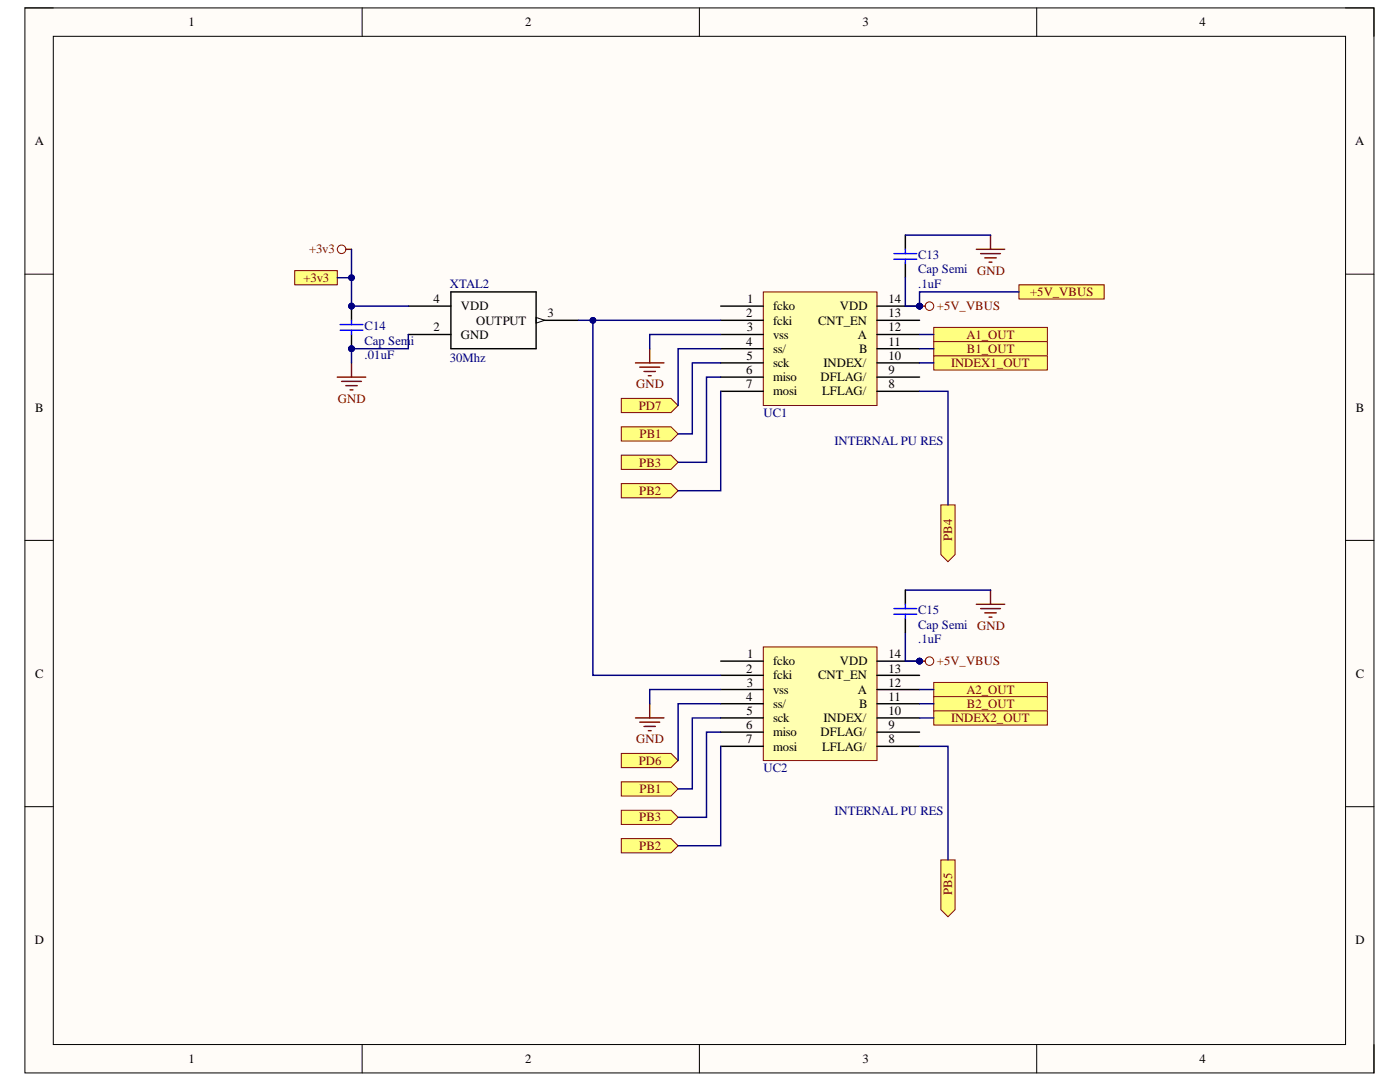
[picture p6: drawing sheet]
<svg xmlns="http://www.w3.org/2000/svg" width="279mm" height="216mm" viewBox="0 0 279 216" stroke-linecap="round" stroke-linejoin="round" font-family="sans-serif">
<path d="M5 1.6h269.2v212.5h-269.2z" fill-rule="evenodd" fill="#fffcf8"/>
<path d="M5 1.6h269.2v212.5h-269.2z" fill="none" stroke="#000" stroke-width=".2"/>
<path d="M10.6 7.2h257.9v201.2h-257.9z" fill-rule="evenodd" fill="#fffcf8"/>
<g fill="none" stroke="#000" stroke-width=".2">
<path d="M5 1.6h5.6M10.6 7.2h257.9v201.2h-257.9zM72.3 1.6v5.6M139.6 1.6v5.6M206.9 1.6v5.6M268.5 1.6h5.7v5.6M5 54.7h5.6M268.5 54.7h5.7M5 107.8h5.6M268.5 107.8h5.7M5 161h5.6M268.5 161h5.7"/>
<path d="M72.3 208.4v5.7M139.6 208.4v5.7M206.9 208.4v5.7M274.2 208.4v5.7"/>
</g>
<circle cx="183.5" cy="61.1" r=".57" fill="#000080"/>
<circle cx="183.5" cy="61.1" r=".57" fill="none" stroke="#000080" stroke-width=".2"/>
<path d="M152.3 58.2h22.7v22.7h-22.7z" fill-rule="evenodd" fill="#ffffb0"/>
<path d="M152.3 58.2h22.7v22.7h-22.7z" fill="none" stroke="#800000" stroke-width=".2"/>
<g fill="none" stroke="#000" stroke-width=".29">
<path d="M143.8 61.1h8.5M143.8 63.9h8.5M143.8 66.7h8.5M143.8 69.6h8.5M143.8 72.4h8.5M143.8 75.2h8.5M143.8 78.1h8.5M175 61.1h8.5M175 63.9h8.5M175 66.7h8.5M175 69.6h8.5M175 72.4h8.5"/>
<path d="M175 75.2h8.5M175 78.1h8.5"/>
</g>
<circle cx="183.5" cy="61.1" r=".57" fill="#000080"/>
<circle cx="183.5" cy="61.1" r=".57" fill="none" stroke="#000080" stroke-width=".2"/>
<path d="M67.3 75.2h5.7M68.2 76.1h3.9M69 76.9h2.3M69.9 77.8h.5M70.2 72.4v2.8" fill="none" stroke="#800000" stroke-width=".29"/>
<path d="M58.8 54h8.5v2.8h-8.5z" fill-rule="evenodd" fill="#ffff80"/>
<path d="M58.8 54h8.5v2.8h-8.5z" fill="none" stroke="#800000" stroke-width=".2"/>
<path d="M124 85.2h9.9l1.4 1.4-1.4 1.4h-9.9z" fill-rule="evenodd" fill="#ffff80"/>
<path d="M124 85.2h9.9l1.4 1.4-1.4 1.4h-9.9z" fill="none" stroke="#800000" stroke-width=".2"/>
<path d="M124 90.8h9.9l1.4 1.4-1.4 1.5h-9.9z" fill-rule="evenodd" fill="#ffff80"/>
<path d="M124 90.8h9.9l1.4 1.4-1.4 1.5h-9.9z" fill="none" stroke="#800000" stroke-width=".2"/>
<path d="M124 96.5h9.9l1.4 1.4-1.4 1.4h-9.9z" fill-rule="evenodd" fill="#ffff80"/>
<path d="M124 96.5h9.9l1.4 1.4-1.4 1.4h-9.9z" fill="none" stroke="#800000" stroke-width=".2"/>
<path d="M124 79.5h9.9l1.4 1.4-1.4 1.4h-9.9z" fill-rule="evenodd" fill="#ffff80"/>
<g fill="none" stroke="#800000" stroke-width=".2">
<path d="M124 79.5h9.9l1.4 1.4-1.4 1.4h-9.9z"/>
<circle cx="68.2" cy="49.7" r=".85"/>
<circle cx="185.5" cy="61.1" r=".85"/>
</g>
<path d="M69 49.7h1.2M183.5 61.1h1.1" fill="none" stroke="#800000" stroke-width=".29"/>
<circle cx="183.5" cy="61.1" r=".57" fill="#000080"/>
<circle cx="183.5" cy="61.1" r=".57" fill="none" stroke="#000080" stroke-width=".2"/>
<path d="M126.8 72.4h5.7M127.7 73.3h4M128.5 74.1h2.3M129.4 75h.5M129.7 69.6v2.8" fill="none" stroke="#800000" stroke-width=".29"/>
<path d="M124 156h9.9l1.4 1.4-1.4 1.4h-9.9z" fill-rule="evenodd" fill="#ffff80"/>
<path d="M124 156h9.9l1.4 1.4-1.4 1.4h-9.9z" fill="none" stroke="#800000" stroke-width=".2"/>
<path d="M124 161.7h9.9l1.4 1.4-1.4 1.4h-9.9z" fill-rule="evenodd" fill="#ffff80"/>
<path d="M124 161.7h9.9l1.4 1.4-1.4 1.4h-9.9z" fill="none" stroke="#800000" stroke-width=".2"/>
<path d="M124 167.3h9.9l1.4 1.5-1.4 1.4h-9.9z" fill-rule="evenodd" fill="#ffff80"/>
<path d="M124 167.3h9.9l1.4 1.5-1.4 1.4h-9.9z" fill="none" stroke="#800000" stroke-width=".2"/>
<path d="M126.8 143.3h5.7M127.7 144.1h4M128.5 144.9h2.3M129.4 145.8h.5M129.7 140.4v2.9" fill="none" stroke="#800000" stroke-width=".29"/>
<circle cx="183.5" cy="131.9" r=".57" fill="#000080"/>
<circle cx="183.5" cy="131.9" r=".57" fill="none" stroke="#000080" stroke-width=".2"/>
<path d="M152.3 129.1h22.7v22.7h-22.7z" fill-rule="evenodd" fill="#ffffb0"/>
<path d="M152.3 129.1h22.7v22.7h-22.7z" fill="none" stroke="#800000" stroke-width=".2"/>
<g fill="none" stroke="#000" stroke-width=".29">
<path d="M143.8 131.9h8.5M143.8 134.8h8.5M143.8 137.6h8.5M175 131.9h8.5M175 134.8h8.5M175 137.6h8.5M143.8 140.4h8.5M143.8 143.3h8.5M143.8 146.1h8.5M143.8 148.9h8.5M175 143.3h8.5M175 146.1h8.5"/>
<path d="M175 148.9h8.5M175 140.4h8.5"/>
</g>
<circle cx="183.5" cy="131.9" r=".57" fill="#000080"/>
<circle cx="183.5" cy="131.9" r=".57" fill="none" stroke="#000080" stroke-width=".2"/>
<circle cx="185.5" cy="131.9" r=".85" fill="none" stroke="#800000" stroke-width=".2"/>
<path d="M183.5 131.9h1.1" fill="none" stroke="#800000" stroke-width=".29"/>
<circle cx="183.5" cy="131.9" r=".57" fill="#000080"/>
<circle cx="183.5" cy="131.9" r=".57" fill="none" stroke="#000080" stroke-width=".2"/>
<path d="M124 150.3h9.9l1.4 1.5-1.4 1.4h-9.9z" fill-rule="evenodd" fill="#ffff80"/>
<path d="M124 150.3h9.9l1.4 1.5-1.4 1.4h-9.9z" fill="none" stroke="#800000" stroke-width=".2"/>
<path d="M81.5 61.1h8.5M81.5 66.7h8.5M107 63.9h8.5" fill="none" stroke="#000" stroke-width=".29"/>
<path d="M107 63.3l1.7 .6-1.7 .6z" fill="#f8fcff"/>
<path d="M107 63.3l1.7 .6-1.7 .6z" fill="none" stroke="#000" stroke-width=".2"/>
<path d="M90 58.2h17v11.4h-17z" fill="none" stroke="#000" stroke-width=".29"/>
<path d="M187.8 100.7h2.8v10l-1.4 1.4-1.4-1.4z" fill-rule="evenodd" fill="#ffff80"/>
<path d="M187.8 100.7h2.8v10l-1.4 1.4-1.4-1.4z" fill="none" stroke="#800000" stroke-width=".2"/>
<path d="M187.8 171.6h2.8v9.9l-1.4 1.4-1.4-1.4z" fill-rule="evenodd" fill="#ffff80"/>
<path d="M187.8 171.6h2.8v9.9l-1.4 1.4-1.4-1.4z" fill="none" stroke="#800000" stroke-width=".2"/>
<path d="M194.9 49.7h5.6M195.7 50.6h4M196.5 51.4h2.3M197.4 52.3h.6M197.7 46.9v2.8M197.7 117.7v2.9M194.9 120.6h5.6M195.7 121.4h4M196.5 122.3h2.3M197.4 123.1h.6" fill="none" stroke="#800000" stroke-width=".29"/>
<path d="M203.4 56.8h17v2.9h-17z" fill-rule="evenodd" fill="#ffff80"/>
<path d="M203.4 56.8h17v2.9h-17z" fill="none" stroke="#800000" stroke-width=".2"/>
<path d="M186.4 65.3h22.6v2.9h-22.6z" fill-rule="evenodd" fill="#ffff80"/>
<path d="M186.4 65.3h22.6v2.9h-22.6z" fill="none" stroke="#800000" stroke-width=".2"/>
<path d="M186.4 68.2h22.6v2.8h-22.6z" fill-rule="evenodd" fill="#ffff80"/>
<path d="M186.4 68.2h22.6v2.8h-22.6z" fill="none" stroke="#800000" stroke-width=".2"/>
<path d="M186.4 71h22.6v2.8h-22.6z" fill-rule="evenodd" fill="#ffff80"/>
<path d="M186.4 71h22.6v2.8h-22.6z" fill="none" stroke="#800000" stroke-width=".2"/>
<path d="M186.4 136.2h22.6v2.8h-22.6z" fill-rule="evenodd" fill="#ffff80"/>
<path d="M186.4 136.2h22.6v2.8h-22.6z" fill="none" stroke="#800000" stroke-width=".2"/>
<path d="M186.4 139h22.6v2.8h-22.6z" fill-rule="evenodd" fill="#ffff80"/>
<path d="M186.4 139h22.6v2.8h-22.6z" fill="none" stroke="#800000" stroke-width=".2"/>
<path d="M186.4 141.8h22.6v2.9h-22.6z" fill-rule="evenodd" fill="#ffff80"/>
<path d="M186.4 141.8h22.6v2.9h-22.6z" fill="none" stroke="#800000" stroke-width=".2"/>
<circle cx="70.2" cy="61.1" r=".57" fill="#000080"/>
<circle cx="70.2" cy="61.1" r=".57" fill="none" stroke="#000080" stroke-width=".2"/>
<circle cx="70.2" cy="69.6" r=".57" fill="#000080"/>
<circle cx="70.2" cy="69.6" r=".57" fill="none" stroke="#000080" stroke-width=".2"/>
<path d="M70.2 61.1v2.8" fill="none" stroke="#000" stroke-width=".29"/>
<circle cx="70.2" cy="61.1" r=".57" fill="#000080"/>
<circle cx="70.2" cy="61.1" r=".57" fill="none" stroke="#000080" stroke-width=".2"/>
<path d="M70.2 66.7v2.9" fill="none" stroke="#000" stroke-width=".29"/>
<circle cx="70.2" cy="69.6" r=".57" fill="#000080"/>
<circle cx="70.2" cy="69.6" r=".57" fill="none" stroke="#000080" stroke-width=".2"/>
<path d="M178.4 51.7h4.5M178.4 50.6h4.5M180.7 49.7v.9M180.7 51.7v.9M67.9 65.9h4.5M67.9 64.8h4.5M70.2 63.9v.9M70.2 65.9v.8" fill="none" stroke="#00f" stroke-width=".29"/>
<path d="M70.2 49.7v5.7h-2.9M183.5 66.7h2.9" fill="none" stroke="#000080" stroke-width=".29"/>
<path d="M180.7 46.9v2.8M180.7 52.6v2.8" fill="none" stroke="#000" stroke-width=".29"/>
<circle cx="70.2" cy="55.4" r=".57" fill="#000080"/>
<circle cx="70.2" cy="55.4" r=".57" fill="none" stroke="#000080" stroke-width=".2"/>
<path d="M81.5 66.7v2.9h-11.3v2.8" fill="none" stroke="#000080" stroke-width=".29"/>
<circle cx="70.2" cy="69.6" r=".57" fill="#000080"/>
<circle cx="70.2" cy="69.6" r=".57" fill="none" stroke="#000080" stroke-width=".2"/>
<path d="M70.2 55.4v5.7h11.3" fill="none" stroke="#000080" stroke-width=".29"/>
<circle cx="70.2" cy="55.4" r=".57" fill="#000080"/>
<circle cx="70.2" cy="55.4" r=".57" fill="none" stroke="#000080" stroke-width=".2"/>
<circle cx="70.2" cy="61.1" r=".57" fill="#000080"/>
<circle cx="70.2" cy="61.1" r=".57" fill="none" stroke="#000080" stroke-width=".2"/>
<path d="M115.5 63.9h2.8" fill="none" stroke="#000080" stroke-width=".29"/>
<circle cx="118.3" cy="63.9" r=".57" fill="#000080"/>
<circle cx="118.3" cy="63.9" r=".57" fill="none" stroke="#000080" stroke-width=".2"/>
<path d="M143.8 63.9h-25.5v70.9h25.5" fill="none" stroke="#000080" stroke-width=".29"/>
<circle cx="118.3" cy="63.9" r=".57" fill="#000080"/>
<circle cx="118.3" cy="63.9" r=".57" fill="none" stroke="#000080" stroke-width=".2"/>
<path d="M143.8 66.7h-14.1v2.9M143.8 78.1v19.8h-8.5M143.8 75.2h-2.8v17h-5.7M143.8 72.4h-5.6v14.2h-2.9M143.8 69.6h-8.5v11.3M143.8 137.6h-14.1v2.8M180.7 126.3v5.6h2.8M143.8 148.9v19.9h-8.5M143.8 146.1h-2.8v17h-5.7M143.8 143.3h-5.6v14.1h-2.9M143.8 140.4h-8.5v11.4" fill="none" stroke="#000080" stroke-width=".29"/>
<circle cx="183.5" cy="131.9" r=".57" fill="#000080"/>
<circle cx="183.5" cy="131.9" r=".57" fill="none" stroke="#000080" stroke-width=".2"/>
<path d="M180.7 55.4v5.7h2.8M180.7 117.7h17" fill="none" stroke="#000080" stroke-width=".29"/>
<circle cx="183.5" cy="61.1" r=".57" fill="#000080"/>
<circle cx="183.5" cy="61.1" r=".57" fill="none" stroke="#000080" stroke-width=".2"/>
<path d="M180.7 46.9h17M203.4 58.2h-19.9v2.9M183.5 78.1h5.7v22.6M183.5 72.4h2.9M183.5 69.6h2.9M183.5 137.6h2.9M183.5 148.9h5.7v22.7M183.5 143.3h2.9M183.5 140.4h2.9" fill="none" stroke="#000080" stroke-width=".29"/>
<circle cx="183.5" cy="61.1" r=".57" fill="#000080"/>
<circle cx="183.5" cy="61.1" r=".57" fill="none" stroke="#000080" stroke-width=".2"/>
<path d="M180.7 117.7v2.9M180.7 123.4v2.9" fill="none" stroke="#000" stroke-width=".29"/>
<path d="M178.4 122.6h4.5M178.4 121.4h4.5M180.7 120.6v.8M180.7 122.6v.8" fill="none" stroke="#00f" stroke-width=".29"/>
<g font-size="2.5">
<text x="37.6" y="5.2">1</text>
<text x="104.8" y="5.2">2</text>
<text x="172.2" y="5.2">3</text>
<text x="239.4" y="5.2">4</text>
<text x="6.9" y="29">A</text>
<text x="270.4" y="29">A</text>
<text x="86.5" y="60.5">4</text>
<text x="92" y="61.9">VDD</text>
<text x="95" y="64.8">OUTPUT</text>
<text x="109.3" y="63.3">3</text>
<text x="148.9" y="63.3">2</text>
<text x="149.1" y="60.5">1</text>
<text x="154.3" y="61.9">fcko</text>
<text x="154.3" y="64.8">fcki</text>
<text x="163.3" y="64.8">CNT_EN</text>
<text x="167.6" y="61.9">VDD</text>
<text x="177.3" y="63.3">13</text>
<text x="177.3" y="60.5">14</text>
<text x="86.5" y="66.1">2</text>
<text x="92" y="67.6">GND</text>
<text x="148.9" y="69">4</text>
<text x="149" y="71.8">5</text>
<text x="149.1" y="66.1">3</text>
<text x="154.3" y="67.6">vss</text>
<text x="154.3" y="70.4">ss/</text>
<text x="171.2" y="67.6">A</text>
<text x="171.5" y="70.4">B</text>
<text x="177.3" y="71.8">10</text>
<text x="177.3" y="69">11</text>
<text x="177.3" y="66.1">12</text>
<text x="148.9" y="74.7">6</text>
<text x="148.9" y="77.5">7</text>
<text x="154.3" y="73.2">sck</text>
<text x="154.3" y="76.1">miso</text>
<text x="163.8" y="76.1">DFLAG/</text>
<text x="164.4" y="73.2">INDEX/</text>
<text x="177.3" y="77.5">8</text>
<text x="177.3" y="74.7">9</text>
<text x="7" y="82.1">B</text>
<text x="154.3" y="78.9">mosi</text>
<text x="164.1" y="78.9">LFLAG/</text>
<text x="270.6" y="82.1">B</text>
<text x="149.1" y="131.3">1</text>
<text x="177.3" y="131.3">14</text>
<text x="7" y="135.2">C</text>
<text x="148.9" y="134.2">2</text>
<text x="149.1" y="137">3</text>
<text x="154.3" y="132.8">fcko</text>
<text x="154.3" y="135.6">fcki</text>
<text x="163.3" y="135.6">CNT_EN</text>
<text x="167.6" y="132.8">VDD</text>
<text x="177.3" y="137">12</text>
<text x="177.3" y="134.2">13</text>
<text x="270.6" y="135.2">C</text>
<text x="148.9" y="139.9">4</text>
<text x="149" y="142.7">5</text>
<text x="154.3" y="138.4">vss</text>
<text x="154.3" y="141.2">ss/</text>
<text x="171.2" y="138.4">A</text>
<text x="171.5" y="141.2">B</text>
<text x="177.3" y="142.7">10</text>
<text x="177.3" y="139.9">11</text>
<text x="148.9" y="145.6">6</text>
<text x="148.9" y="148.3">7</text>
<text x="154.3" y="144.1">sck</text>
<text x="154.3" y="146.9">miso</text>
<text x="154.3" y="149.8">mosi</text>
<text x="163.8" y="146.9">DFLAG/</text>
<text x="164.1" y="149.8">LFLAG/</text>
<text x="164.4" y="144.1">INDEX/</text>
<text x="177.3" y="148.3">8</text>
<text x="177.3" y="145.6">9</text>
<text x="6.9" y="188.3">D</text>
<text x="270.5" y="188.3">D</text>
<text x="37.6" y="212.1">1</text>
<text x="104.8" y="212.1">2</text>
<text x="172.2" y="212.1">3</text>
<text x="239.4" y="212.1">4</text>
</g>
<g font-size="2.5" fill="#800000">
<text x="61.7" y="50.6">+3v3</text>
<text x="60.6" y="56.2">+3v3</text>
<text x="195" y="54.8">GND</text>
<text x="205.6" y="59.1">+5V_VBUS</text>
<text x="187" y="61.9">+5V_VBUS</text>
<text x="192.9" y="67.6">A1_OUT</text>
<text x="193" y="70.4">B1_OUT</text>
<text x="127" y="77.5">GND</text>
<text x="189.8" y="73.2">INDEX1_OUT</text>
<text x="67.4" y="80.3">GND</text>
<text x="127.5" y="81.8">PD7</text>
<text x="127.7" y="87.4">PB1</text>
<text x="127.6" y="93.1">PB3</text>
<text x="127.6" y="98.8">PB2</text>
<text x="190" y="107.9" transform="rotate(-90 190 107.9)">PB4</text>
<text x="195" y="125.7">GND</text>
<text x="187" y="132.8">+5V_VBUS</text>
<text x="192.9" y="138.4">A2_OUT</text>
<text x="193" y="141.2">B2_OUT</text>
<text x="127" y="148.3">GND</text>
<text x="189.8" y="144.1">INDEX2_OUT</text>
<text x="127.5" y="152.6">PD6</text>
<text x="127.7" y="158.2">PB1</text>
<text x="127.6" y="163.9">PB3</text>
<text x="127.6" y="169.6">PB2</text>
<text x="190" y="178.6" transform="rotate(-90 190 178.6)">PB5</text>
</g>
<g font-size="2.5" fill="#000080">
<text x="183.2" y="51.8">C13</text>
<text x="89.8" y="57.4">XTAL2</text>
<text x="183.2" y="57.4">.1uF</text>
<text x="183.2" y="54.5">Cap Semi</text>
<text x="72.8" y="65.9">C14</text>
<text x="72.8" y="71.5">.01uF</text>
<text x="72.8" y="68.8">Cap Sem</text>
<text x="82" y="68.8">i</text>
<text x="89.8" y="72.1">30Mhz</text>
<text x="152.4" y="83.1">UC1</text>
<text x="166.6" y="88.8">INTERNAL PU RES</text>
<text x="183.2" y="122.5">C15</text>
<text x="183.2" y="125.4">Cap Semi</text>
<text x="183.2" y="128.2">.1uF</text>
<text x="152.4" y="154">UC2</text>
<text x="166.6" y="162.6">INTERNAL PU RES</text>
</g>
</svg>
